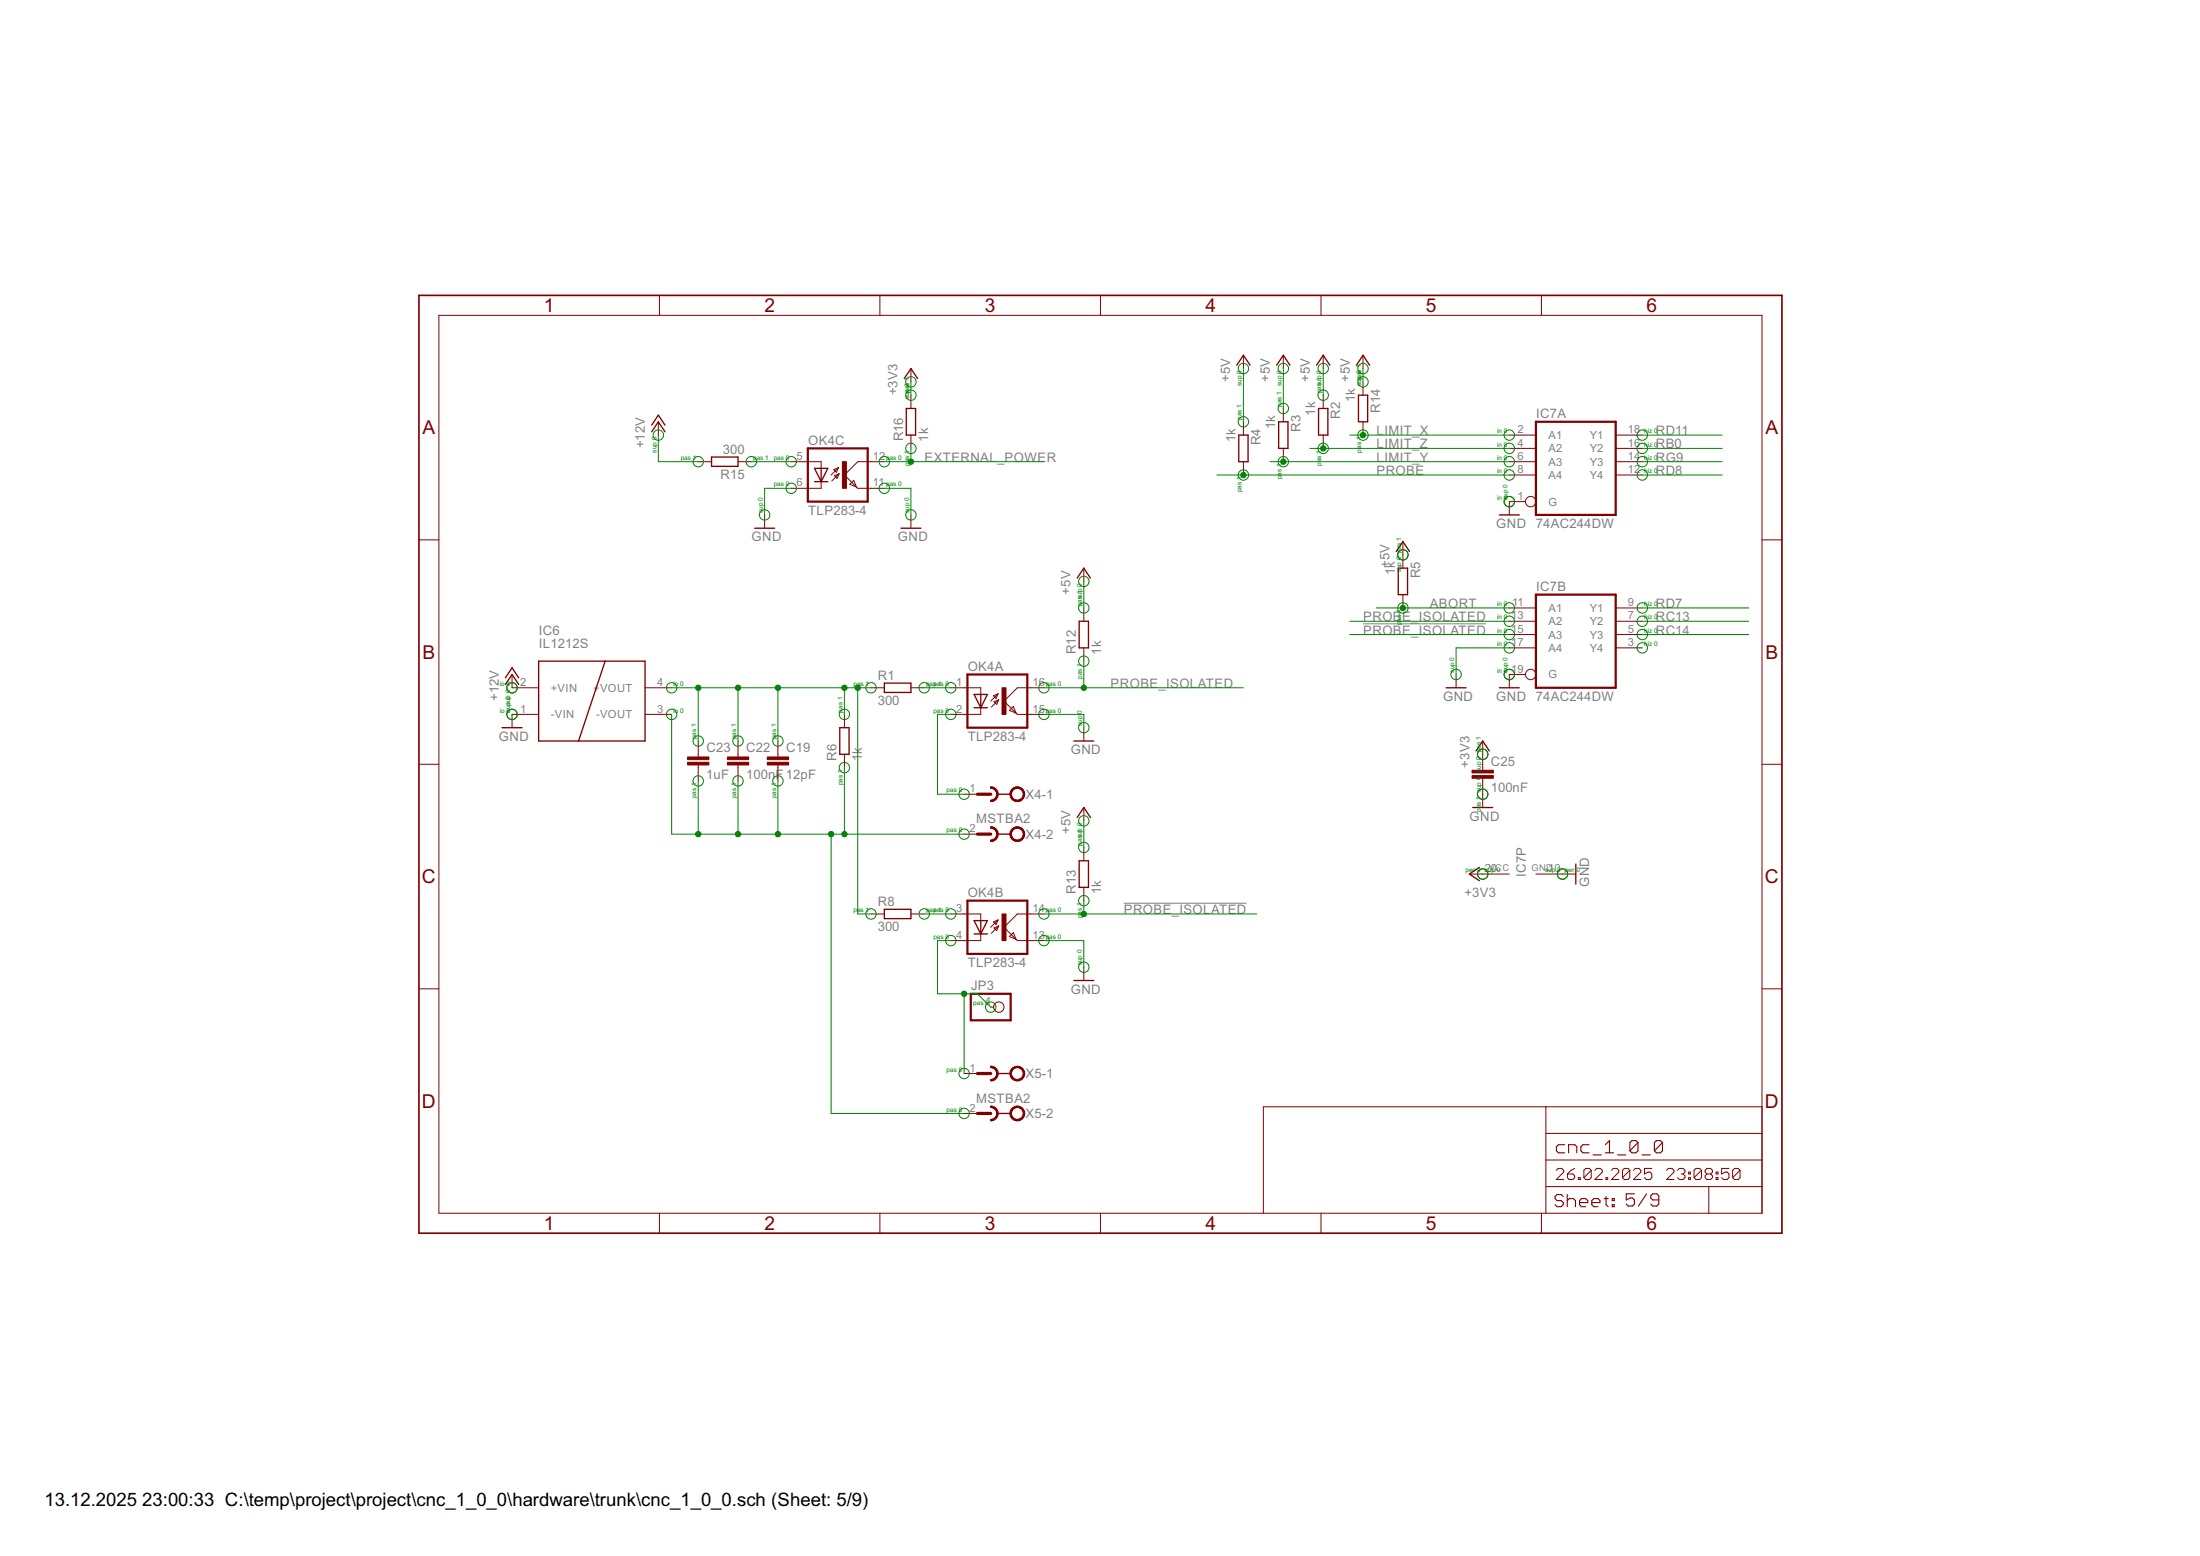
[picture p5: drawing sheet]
<svg xmlns="http://www.w3.org/2000/svg" width="420mm" height="297mm" viewBox="0 0 420 297" stroke-linecap="round" stroke-linejoin="round" font-family="sans-serif">
<path d="M260.3 119.1h23.5M214.6 172.4h23.5" fill="none" stroke="#808080" stroke-width=".19"/>
<g fill="none" stroke="#800000" stroke-width=".19">
<path d="M125.9 56.4v3.8M168 56.4v3.8M210.2 56.4v3.8M252.3 56.4v3.8M294.4 56.4v3.8M83.8 60.2h252.7v171.4h-252.7zM174 70.4v2.5M174 75.4v2.6M237.5 67.8v2.6M245.1 67.8v2.6M245.1 78v2.5M252.7 67.8v2.6"/>
<path d="M252.7 75.4v2.6M260.3 67.8v2.6M260.3 72.9v2.5M125.7 80.5v2.6M133.3 88.1h2.6M140.9 88.1h2.6M146 98.3v2.5M151.1 88.1h5.7v1.3M156.8 91.9v1.3h-5.7M159.2 89.7l.9-.4-.4 .9zM159.4 90.8l.9-.4-.4 .9zM160.1 89.3l-1.4 1.4"/>
<path d="M160.3 90.4l-1.4 1.4M163 91.7l.6 1.3-1.3-.5zM168.9 88.1h-5.1l-2.5 2.6 2.5 2.5h5.1M174 83.1v2.5M174 98.3v2.5M237.5 80.5v2.6M237.5 88.1v2.6M245.1 85.6v2.5M252.7 83.1v2.5M260.3 80.5v2.6M288.2 83.1h5.1M288.2 85.6h5.1"/>
<path d="M288.2 88.1h5.1M288.2 90.7h5.1M291.4 95.8h-3.2v2.5M308.6 83.1h5M308.6 85.6h5M308.6 88.1h5M308.6 90.7h5M80 103.1h3.8M207 108.5v2.5M207 116.1v2.5M267.9 103.4v5.1M267.9 113.5v2.6"/>
<path d="M288.2 116.1h5.1M288.2 118.6h5.1M308.6 116.1h5M308.6 118.6h5M336.5 103.1h3.8M97.8 128.8v2.5h5.1M102.9 136.4h-5.1v2.5M123.2 136.4h5.1M123.2 131.3h5.1M161.3 136.4v2.5M166.3 131.3h2.6M174 131.3h2.5"/>
<path d="M181.6 131.3h5.7v1.3M187.3 135.1v1.3h-5.7M189.7 132.8l.9-.4-.4 .9zM189.8 134l.9-.4-.3 .9zM190.6 132.4l-1.4 1.4M190.7 133.6l-1.4 1.4M193.5 134.9l.5 1.2-1.2-.5zM199.4 131.3h-5.1l-2.6 2.5 2.6 2.6h5.1M207 123.7v2.5M207 138.9v2.6M278.1 128.8v2.5M288.2 121.1h5.1"/>
<path d="M288.2 123.7h5.1M291.4 128.8h-3.2v2.5M308.6 121.1h5M308.6 123.7h5M80 145.9h3.8M133.3 141.5v3M133.3 146v3.1M140.9 141.5v3M140.9 146v3.1M148.6 141.5v3M148.6 146v3.1M161.3 144v2.5"/>
<path d="M184.1 151.6h2.6M184.1 159.2h2.6M207 154.2v2.5M283.2 141.5v5.5M283.2 148.6v5.6M336.5 145.9h3.8M166.3 174.5h2.6M174 174.5h2.5M181.6 174.5h5.7v1.2M187.3 178.3v1.3h-5.7M189.7 176l.9-.4-.4 .9zM189.8 177.1l.9-.3-.3 .9z"/>
<path d="M190.6 175.6l-1.4 1.4M190.7 176.8l-1.4 1.4M193.5 178l.5 1.3-1.2-.5zM199.4 174.5h-5.1l-2.6 2.5 2.6 2.6h5.1M207 161.8v2.5M207 169.4v2.5M280.6 166.9h7.6M293.3 166.9h7.6M80 188.8h3.8M189.2 192.3h.6M207 184.6v2.6M336.5 188.8h3.8"/>
<path d="M184.1 204.9h2.6M184.1 212.6h2.6M295.2 211.3v20.3M295.2 216.4h41.3M336.5 211.3h-95.2v20.3M125.9 231.6v3.8M168 231.6v3.8M210.2 231.6v3.8M252.3 231.6v3.8M294.4 231.6v3.8M295.2 226.5h41.3M295.2 221.4h41.3"/>
<path d="M297.2 223.4l.4-.3h.7l.3 .3v.4l-1.4 1.4h1.4M299.3 224.1h1.1l.3 .4v.3l-.3 .4h-.7l-.4-.4zM300.7 223.1l-.7 .3-.7 .7M301.4 224.8h.4v.4h-.4zM303.9 223.4v1.4l-.3 .4h-.7l-.4-.4M303.9 223.4l-.3-.3h-.7l-.4 .3v1.4M303.9 223.4l-1.4 1.4M304.6 223.4l.3-.3h.7l.4 .3v.4l-1.4 1.4h1.4M306.7 224.8h.3v.4h-.3zM307.8 223.4l.3-.3h.7l.4 .3v.4l-1.4 1.4h1.4M311.3 223.4v1.4l-.4 .4h-.7l-.3-.4M311.3 223.4l-.4-.3h-.7l-.3 .3v1.4"/>
<path d="M311.3 223.4l-1.4 1.4M312 223.4l.3-.3h.7l.4 .3v.4l-1.4 1.4h1.4M315.5 223.1h-1.4v1l.7-.3h.3l.4 .3v.7l-.4 .4h-.7l-.3-.4M318.3 223.4l.3-.3h.7l.4 .3v.4l-1.4 1.4h1.4M320.4 223.4l.3-.3h.7l.4 .3v.4l-.4 .3M321.1 224.1h.3M321.4 224.1l.4 .4v.3l-.4 .4h-.7l-.3-.4M322.5 224.8h.3v.4h-.3zM322.5 223.8h.3v.3h-.3zM325 223.4v1.4l-.4 .4h-.7l-.4-.4M325 223.4l-.4-.3h-.7l-.4 .3v1.4M325 223.4l-1.5 1.4"/>
<path d="M326 224.1l-.4 .4v.3l.4 .4h.7l.3-.4v-.3l-.3-.4M326 224.1l-.4-.3v-.4l.4-.3h.7l.3 .3v.4l-.3 .3M326 224.1h.7M326.3 226.5v5.1M327.7 224.8h.4v.4h-.4zM327.7 223.8h.4v.3h-.4zM330.2 223.1h-1.4v1l.7-.3h.4l.3 .3v.7l-.3 .4h-.8l-.3-.4M332.3 223.4v1.4l-.3 .4h-.7l-.4-.4M332.3 223.4l-.3-.3h-.7l-.4 .3v1.4M332.3 223.4l-1.4 1.4"/>
<circle cx="292.3" cy="95.8" r=".99"/>
<circle cx="292.3" cy="128.8" r=".99"/>
<circle cx="190.8" cy="192.3" r=".99"/>
</g>
<g fill="none" stroke="#800000" stroke-width=".21">
<path d="M298.8 218.5h-1.2l-.4 .4v.8l.4 .4h1.2M303.5 218.5h-1.2l-.4 .4v.8l.4 .4h1.2M306.6 218.5l.8-.8v2.4M312.8 218.1v1.6l-.4 .4h-.7l-.4-.4M312.8 218.1l-.4-.4h-.7l-.4 .4v1.6M312.8 218.1l-1.5 1.6M317.5 218.1v1.6l-.4 .4h-.8l-.3-.4M317.5 218.1l-.4-.4h-.8l-.3 .4v1.6M317.5 218.1l-1.5 1.6M298.6 228.4l-.4-.4h-.8l-.4 .4v.4l.4 .4h.8l.4 .4v.4l-.4 .4h-.8l-.4-.4M299.3 228v2.4M299.3 229.2l.4-.4h.8l.4 .4v1.2"/>
<path d="M299.6 220.1v-1.6h1.2l.3 .4v1.2M301.7 229.6h1.5v-.4l-.4-.4h-.8l-.3 .4v.8l.3 .4h.8M304 229.6h1.6v-.4l-.4-.4h-.8l-.4 .4v.8l.4 .4h.8M304.2 220.5h1.6M306.3 228.8h.8M306.6 220.1h1.6M306.7 228.4v1.6l.4 .4M307.9 228.8h.4v.4h-.4zM307.9 230h.4v.4h-.4zM308.9 220.5h1.6M312.1 227.9h-1.5v1.2l.8-.4h.3l.4 .4v.7l-.4 .4h-.7l-.4-.4M313.6 220.5h1.6"/>
<path d="M314.5 227.9l-1.6 2.3M316.8 229.1h-1.2l-.3-.4v-.4l.3-.4h.8l.4 .4v1.5l-.4 .4h-.8l-.3-.4"/>
</g>
<path d="M80 56.4h260.3v179h-260.3z" fill="none" stroke="#800000" stroke-width=".32"/>
<g fill="none" stroke="#800000" stroke-width=".25">
<path d="M172.7 72.3l1.3-1.9 1.2 1.9M173.1 78h1.8v5.1h-1.8zM236.2 69.7l1.3-1.9 1.2 1.9M243.8 69.7l1.3-1.9 1.3 1.9M251.4 69.7l1.3-1.9 1.3 1.9M251.8 78h1.8v5.1h-1.8zM259.1 69.7l1.2-1.9 1.3 1.9M259.4 75.4h1.8v5.1h-1.8zM124.5 82.4l1.2-1.9 1.3 1.9M124.5 81.2l1.2-2 1.3 2M135.9 87.2h5v1.8h-5zM155.6 89.4h2.5l-1.3 2.5z"/>
<path d="M155.6 91.9h2.5M156.8 89.4v2.5M236.6 83.1h1.8v5h-1.8zM244.2 80.5h1.8v5.1h-1.8zM286.3 98.3h3.9M144.1 100.8h3.8M172.1 100.8h3.8M205.7 110.4l1.3-1.9 1.3 1.9M206.1 118.6h1.8v5.1h-1.8zM266.7 105.3l1.2-1.9 1.3 1.9M267 108.5h1.8v5h-1.8zM95.9 138.9h3.8"/>
<path d="M96.5 130.7l1.3-1.9 1.3 1.9M96.5 129.4l1.3-1.9 1.3 1.9M102.9 126.2h20.3v15.3h-20.3zM115.6 126.2l-5.1 15.3M160.4 138.9h1.8v5.1h-1.8zM168.9 130.4h5.1v1.8h-5.1zM186 132.6h2.6l-1.3 2.5zM186 135.1h2.6M187.3 132.6v2.5M276.2 131.3h3.8M286.3 131.3h3.9M190.5 151.6h2.5"/>
<path d="M190.5 159.2h2.5M205.1 141.5h3.8M205.7 156.1l1.3-1.9 1.3 1.9M281.3 154.2h3.8M281.9 143.4l1.3-1.9 1.2 1.9M168.9 173.6h5.1v1.8h-5.1zM186 175.7h2.6l-1.3 2.6zM186 178.3h2.6M187.3 175.7v2.6M206.1 164.3h1.8v5.1h-1.8zM282.5 165.6l-1.9 1.3 1.9 1.2M300.9 165v3.8"/>
<path d="M205.1 187.2h3.8M190.5 204.9h2.5M190.5 212.6h2.5"/>
</g>
<g fill="#800000" stroke="#800000" stroke-width=".19">
<path d="M189.2 150.2a1.37 1.37 0 0 1 1.4 1.4h-.2l-.2-.5-.3-.4-.7-.2z" fill-rule="evenodd"/>
<path d="M189.2 152.8l.7-.3 .3-.4 .2-.5h.2a1.37 1.37 0 0 1-1.4 1.4z" fill-rule="evenodd"/>
<path d="M189.2 150.2a1.4 1.4 0 0 1 1.4 1.4 1.4 1.4 0 0 1-1.4 1.4v-.2a1.14 1.14 0 0 0 1.2-1.2 1.14 1.14 0 0 0-1.2-1.1z" fill-rule="evenodd"/>
<path d="M193.3 150.7a1.39 1.39 0 0 1 2.2 .2 1.39 1.39 0 0 1-.8 2.1 1.39 1.39 0 0 1-1.8-1.4h.2a1.15 1.15 0 0 1 1.6-1.1 1.15 1.15 0 0 1 .3 1.9 1.15 1.15 0 0 1-1.8-.5l-.1-.3h-.2z" fill-rule="evenodd"/>
<path d="M193.3 150.7a1.39 1.39 0 0 1 2.2 .2 1.39 1.39 0 0 1-.8 2.1 1.39 1.39 0 0 1-1.8-1.4h.2a1.15 1.15 0 0 1 1.6-1.1 1.15 1.15 0 0 1 .3 1.9 1.15 1.15 0 0 1-1.8-.5l-.1-.3h-.2z" fill-rule="evenodd"/>
<path d="M189.2 157.8a1.37 1.37 0 0 1 1.4 1.4h-.2l-.2-.5-.3-.4-.7-.2z" fill-rule="evenodd"/>
<path d="M189.2 160.4l.7-.3 .3-.4 .2-.5h.2a1.37 1.37 0 0 1-1.4 1.4z" fill-rule="evenodd"/>
<path d="M189.2 157.8a1.4 1.4 0 0 1 1.4 1.4 1.4 1.4 0 0 1-1.4 1.4v-.2a1.14 1.14 0 0 0 1.2-1.2 1.14 1.14 0 0 0-1.2-1.1z" fill-rule="evenodd"/>
<path d="M193.3 158.3a1.39 1.39 0 0 1 2.2 .2 1.39 1.39 0 0 1-.8 2.1 1.39 1.39 0 0 1-1.8-1.4h.2a1.15 1.15 0 0 1 1.6-1 1.15 1.15 0 0 1 .3 1.9 1.15 1.15 0 0 1-1.8-.6l-.1-.3h-.2z" fill-rule="evenodd"/>
<path d="M193.3 158.3a1.39 1.39 0 0 1 2.2 .2 1.39 1.39 0 0 1-.8 2.1 1.39 1.39 0 0 1-1.8-1.4h.2a1.15 1.15 0 0 1 1.6-1 1.15 1.15 0 0 1 .3 1.9 1.15 1.15 0 0 1-1.8-.6l-.1-.3h-.2z" fill-rule="evenodd"/>
<path d="M189.2 203.5a1.37 1.37 0 0 1 1.4 1.4h-.2l-.3-.7-.4-.3-.5-.1z" fill-rule="evenodd"/>
<path d="M189.2 206.1l.7-.3 .3-.4 .2-.5h.2a1.37 1.37 0 0 1-1.4 1.4z" fill-rule="evenodd"/>
<path d="M189.2 203.5a1.4 1.4 0 0 1 1.4 1.4 1.4 1.4 0 0 1-1.4 1.4v-.2a1.14 1.14 0 0 0 1.2-1.2 1.14 1.14 0 0 0-1.2-1.1z" fill-rule="evenodd"/>
<path d="M193.3 204a1.4 1.4 0 0 1 2.2 .2 1.4 1.4 0 0 1-.8 2.1 1.4 1.4 0 0 1-1.8-1.4h.2a1.15 1.15 0 0 1 1.7-1 1.15 1.15 0 0 1 .2 1.9 1.15 1.15 0 0 1-1.8-.6l-.1-.3h-.2z" fill-rule="evenodd"/>
<path d="M193.3 204a1.4 1.4 0 0 1 2.2 .2 1.4 1.4 0 0 1-.8 2.1 1.4 1.4 0 0 1-1.8-1.4h.2a1.15 1.15 0 0 1 1.7-1 1.15 1.15 0 0 1 .2 1.9 1.15 1.15 0 0 1-1.8-.6l-.1-.3h-.2z" fill-rule="evenodd"/>
<path d="M189.2 211.2a1.37 1.37 0 0 1 1.4 1.4h-.2l-.3-.7-.4-.4-.5-.1z" fill-rule="evenodd"/>
<path d="M189.2 213.7l.7-.3 .3-.3 .2-.5h.2a1.37 1.37 0 0 1-1.4 1.4z" fill-rule="evenodd"/>
<path d="M189.2 211.2a1.4 1.4 0 0 1 1.4 1.4 1.4 1.4 0 0 1-1.4 1.4v-.3a1.14 1.14 0 0 0 1.2-1.1 1.14 1.14 0 0 0-1.2-1.2z" fill-rule="evenodd"/>
<path d="M193.3 211.6a1.4 1.4 0 0 1 2.2 .2 1.4 1.4 0 0 1-.8 2.1 1.4 1.4 0 0 1-1.8-1.3h.2a1.15 1.15 0 0 1 1.7-1.1 1.15 1.15 0 0 1 .2 1.9 1.15 1.15 0 0 1-1.8-.5l-.1-.3h-.2z" fill-rule="evenodd"/>
<path d="M193.3 211.6a1.4 1.4 0 0 1 2.2 .2 1.4 1.4 0 0 1-.8 2.1 1.4 1.4 0 0 1-1.8-1.3h.2a1.15 1.15 0 0 1 1.7-1.1 1.15 1.15 0 0 1 .2 1.9 1.15 1.15 0 0 1-1.8-.5l-.1-.3h-.2z" fill-rule="evenodd"/>
</g>
<path d="M186.7 151.6h2.5M186.7 159.2h2.5M186.7 204.9h2.5M186.7 212.6h2.5" fill="none" stroke="#800000" stroke-width=".61"/>
<path d="M154.3 85.6h11.4v10.2h-11.4zM293.3 80.5h15.3v17.8h-15.3zM293.3 113.5h15.3v17.8h-15.3zM184.8 128.8h11.4v10.1h-11.4zM184.8 171.9h11.4v10.2h-11.4zM185.4 189.7h7.6v5.1h-7.6z" fill="none" stroke="#800000" stroke-width=".42"/>
<g fill="#800000" stroke="#800000" stroke-width=".19">
<path d="M191.4 131.3h.7v5.1h-.7z"/>
<path d="M146.5 145.5h4.1v.5h-4.1z"/>
<path d="M146.5 144.5h4.1v.5h-4.1z"/>
<path d="M138.9 145.5h4.1v.5h-4.1z"/>
<path d="M138.9 144.5h4.1v.5h-4.1z"/>
<path d="M131.3 145.5h4.1v.5h-4.1z"/>
<path d="M131.3 144.5h4.1v.5h-4.1z"/>
<path d="M281.1 148.1h4.1v.5h-4.1z"/>
<path d="M281.1 147h4.1v.6h-4.1z"/>
<path d="M191.4 174.5h.7v5.1h-.7z"/>
<path d="M160.9 88.1h.7v5.1h-.7z"/>
</g>
<g fill="none" stroke="#008000" stroke-width=".19">
<path d="M174 72.9v2.5M237.5 70.4v10.1M245.1 70.4v7.6M252.7 70.4v5M260.3 70.4v2.5M125.7 83.1v5h7.6M143.5 88.1h7.6M151.1 93.2h-5.1v5.1M168.9 88.1h30.5M168.9 93.2h5.1v5.1M174 85.6v2.5M232.4 90.7h55.8"/>
<path d="M242.5 88.1h45.7M250.2 85.6h38M257.8 83.1h30.4M313.6 83.1h15.3M313.6 85.6h15.3M313.6 88.1h15.3M313.6 90.7h15.3M207 111v5.1M257.8 118.6h30.4M262.8 116.1h25.4M313.6 116.1h20.4M313.6 118.6h20.4"/>
<path d="M128.3 131.3h38M128.3 136.4v22.8h55.8M133.3 131.3v10.2M140.9 131.3v10.2M148.6 131.3v10.2M161.3 131.3v5.1M163.8 131.3v43.2h2.5M176.5 131.3h5.1M181.6 136.4h-2.6v15.2h5.1M199.4 136.4h7.6v2.5M199.4 131.3h38.1M207 126.2v5.1"/>
<path d="M257.8 121.1h30.4M288.2 123.7h-10.1v5.1M313.6 121.1h20.4M133.3 149.1v10.1M140.9 149.1v10.1M148.6 149.1v10.1M158.7 159.2v53.4h25.4M161.3 146.5v12.7M207 156.7v5.1M176.5 174.5h5.1M181.6 179.6h-2.6v10.1h7.7l2.5 2.6M199.4 179.6h7.6v5"/>
<path d="M199.4 174.5h40.6M207 171.9v2.6M184.1 189.7v15.2"/>
<circle cx="174" cy="72.9" r=".99"/>
<circle cx="174" cy="75.4" r=".99"/>
<circle cx="237.5" cy="70.4" r=".99"/>
<circle cx="245.1" cy="78" r=".99"/>
<circle cx="245.1" cy="70.4" r=".99"/>
<circle cx="252.7" cy="70.4" r=".99"/>
<circle cx="252.7" cy="75.4" r=".99"/>
<circle cx="260.3" cy="72.9" r=".99"/>
<circle cx="260.3" cy="70.4" r=".99"/>
<circle cx="125.7" cy="83.1" r=".99"/>
<circle cx="133.3" cy="88.1" r=".99"/>
<circle cx="143.5" cy="88.1" r=".99"/>
<circle cx="146" cy="98.3" r=".99"/>
<circle cx="151.1" cy="88.1" r=".99"/>
<circle cx="151.1" cy="93.2" r=".99"/>
<circle cx="168.9" cy="93.2" r=".99"/>
<circle cx="168.9" cy="88.1" r=".99"/>
<circle cx="174" cy="98.3" r=".99"/>
<circle cx="174" cy="85.6" r=".99"/>
<circle cx="237.5" cy="90.7" r=".99"/>
<circle cx="237.5" cy="80.5" r=".99"/>
<circle cx="245.1" cy="88.1" r=".99"/>
<circle cx="252.7" cy="85.6" r=".99"/>
<circle cx="260.3" cy="83.1" r=".99"/>
<circle cx="288.2" cy="90.7" r=".99"/>
<circle cx="288.2" cy="88.1" r=".99"/>
<circle cx="288.2" cy="95.8" r=".99"/>
<circle cx="288.2" cy="83.1" r=".99"/>
<circle cx="288.2" cy="85.6" r=".99"/>
<circle cx="313.6" cy="90.7" r=".99"/>
<circle cx="313.6" cy="88.1" r=".99"/>
<circle cx="313.6" cy="85.6" r=".99"/>
<circle cx="313.6" cy="83.1" r=".99"/>
<circle cx="207" cy="116.1" r=".99"/>
<circle cx="207" cy="111" r=".99"/>
<circle cx="267.9" cy="116.1" r=".99"/>
<circle cx="267.9" cy="105.9" r=".99"/>
<circle cx="288.2" cy="118.6" r=".99"/>
<circle cx="288.2" cy="116.1" r=".99"/>
<circle cx="313.6" cy="118.6" r=".99"/>
<circle cx="313.6" cy="116.1" r=".99"/>
<circle cx="97.8" cy="136.4" r=".99"/>
<circle cx="97.8" cy="131.3" r=".99"/>
<circle cx="128.3" cy="131.3" r=".99"/>
<circle cx="128.3" cy="136.4" r=".99"/>
<circle cx="161.3" cy="136.4" r=".99"/>
<circle cx="166.3" cy="131.3" r=".99"/>
<circle cx="176.5" cy="131.3" r=".99"/>
<circle cx="181.6" cy="131.3" r=".99"/>
<circle cx="181.6" cy="136.4" r=".99"/>
<circle cx="199.4" cy="136.4" r=".99"/>
<circle cx="199.4" cy="131.3" r=".99"/>
<circle cx="207" cy="126.2" r=".99"/>
<circle cx="207" cy="138.9" r=".99"/>
<circle cx="278.1" cy="128.8" r=".99"/>
<circle cx="288.2" cy="128.8" r=".99"/>
<circle cx="288.2" cy="121.1" r=".99"/>
<circle cx="288.2" cy="123.7" r=".99"/>
<circle cx="313.6" cy="123.7" r=".99"/>
<circle cx="313.6" cy="121.1" r=".99"/>
<circle cx="133.3" cy="141.5" r=".99"/>
<circle cx="133.3" cy="149.1" r=".99"/>
<circle cx="140.9" cy="141.5" r=".99"/>
<circle cx="140.9" cy="149.1" r=".99"/>
<circle cx="148.6" cy="141.5" r=".99"/>
<circle cx="148.6" cy="149.1" r=".99"/>
<circle cx="161.3" cy="146.5" r=".99"/>
<circle cx="184.1" cy="151.6" r=".99"/>
<circle cx="184.1" cy="159.2" r=".99"/>
<circle cx="207" cy="156.7" r=".99"/>
<circle cx="283.2" cy="151.6" r=".99"/>
<circle cx="283.2" cy="144" r=".99"/>
<circle cx="166.3" cy="174.5" r=".99"/>
<circle cx="176.5" cy="174.5" r=".99"/>
<circle cx="181.6" cy="179.6" r=".99"/>
<circle cx="181.6" cy="174.5" r=".99"/>
<circle cx="199.4" cy="174.5" r=".99"/>
<circle cx="199.4" cy="179.6" r=".99"/>
<circle cx="207" cy="161.8" r=".99"/>
<circle cx="207" cy="171.9" r=".99"/>
<circle cx="283.2" cy="166.9" r=".99"/>
<circle cx="298.4" cy="166.9" r=".99"/>
<circle cx="189.2" cy="192.3" r=".99"/>
<circle cx="207" cy="184.6" r=".99"/>
<circle cx="184.1" cy="204.9" r=".99"/>
<circle cx="184.1" cy="212.6" r=".99"/>
</g>
<g fill="#008000" stroke="#008000" stroke-width=".19">
<circle cx="267.9" cy="116.1" r=".51"/>
<circle cx="260.3" cy="83.1" r=".51"/>
<circle cx="252.7" cy="85.6" r=".51"/>
<circle cx="245.1" cy="88.1" r=".51"/>
<circle cx="237.5" cy="90.7" r=".51"/>
<circle cx="207" cy="131.3" r=".51"/>
<circle cx="133.3" cy="131.3" r=".51"/>
<circle cx="140.9" cy="131.3" r=".51"/>
<circle cx="148.6" cy="131.3" r=".51"/>
<circle cx="161.3" cy="131.3" r=".51"/>
<circle cx="163.8" cy="131.3" r=".51"/>
<circle cx="133.3" cy="159.2" r=".51"/>
<circle cx="140.9" cy="159.2" r=".51"/>
<circle cx="148.6" cy="159.2" r=".51"/>
<circle cx="161.3" cy="159.2" r=".51"/>
<circle cx="158.7" cy="159.2" r=".51"/>
<circle cx="184.1" cy="189.7" r=".51"/>
<circle cx="207" cy="174.5" r=".51"/>
<circle cx="174" cy="88.1" r=".51"/>
</g>
<g font-size="4.1" fill="#800000">
<text x="103.9" y="59.6">1</text>
<text x="146" y="59.6">2</text>
<text x="188.1" y="59.6">3</text>
<text x="230.2" y="59.6">4</text>
<text x="272.3" y="59.6">5</text>
<text x="314.4" y="59.6">6</text>
<text x="80.7" y="82.9">A</text>
<text x="337.2" y="82.9">A</text>
<text x="80.7" y="125.8">B</text>
<text x="337.2" y="125.8">B</text>
<text x="80.6" y="168.6">C</text>
<text x="337.1" y="168.6">C</text>
<text x="80.6" y="211.5">D</text>
<text x="337.1" y="211.5">D</text>
<text x="103.9" y="234.8">1</text>
<text x="146" y="234.8">2</text>
<text x="188.1" y="234.8">3</text>
<text x="230.2" y="234.8">4</text>
<text x="272.3" y="234.8">5</text>
<text x="314.4" y="234.8">6</text>
</g>
<g font-size="4">
<text x="8.5" y="287.5">13.12.2025</text>
<text x="27.2" y="287.5">23:00:33 C:\temp\project\project\cnc_1_0_0\hardware\trunk\cnc_1_0_0.sch (Sheet: 5/9)</text>
</g>
<g font-size="2.8" fill="#808080">
<text x="171.4" y="75.4" transform="rotate(-90 171.4 75.4)">+3V3</text>
<text x="234.9" y="72.9" transform="rotate(-90 234.9 72.9)">+5V</text>
<text x="242.5" y="72.9" transform="rotate(-90 242.5 72.9)">+5V</text>
<text x="250.2" y="72.9" transform="rotate(-90 250.2 72.9)">+5V</text>
<text x="257.8" y="72.9" transform="rotate(-90 257.8 72.9)">+5V</text>
<text x="258.8" y="76.8" transform="rotate(-90 258.8 76.8)">1k</text>
<text x="243.6" y="81.9" transform="rotate(-90 243.6 81.9)">1k</text>
<text x="248.4" y="82.5" transform="rotate(-90 248.4 82.5)">R3</text>
<text x="251.2" y="79.4" transform="rotate(-90 251.2 79.4)">1k</text>
<text x="256" y="79.9" transform="rotate(-90 256 79.9)">R2</text>
<text x="262.9" y="83.1">LIMIT_X</text>
<text x="263.6" y="78.8" transform="rotate(-90 263.6 78.8)">R14</text>
<text x="293.4" y="79.9">IC7A</text>
<text x="316.2" y="83.1">RD11</text>
<text x="123.2" y="85.6" transform="rotate(-90 123.2 85.6)">+12V</text>
<text x="138" y="86.6">300</text>
<text x="154.3" y="85">OK4C</text>
<text x="172.5" y="84.3" transform="rotate(-90 172.5 84.3)">R16</text>
<text x="176.6" y="88.1">EXTERNAL_POWER</text>
<text x="177.3" y="84.3" transform="rotate(-90 177.3 84.3)">1k</text>
<text x="235.9" y="84.4" transform="rotate(-90 235.9 84.4)">1k</text>
<text x="240.7" y="85" transform="rotate(-90 240.7 85)">R4</text>
<text x="262.9" y="85.6">LIMIT_Z</text>
<text x="262.9" y="88.1">LIMIT_Y</text>
<text x="316.2" y="88.1">RG9</text>
<text x="316.2" y="85.6">RB0</text>
<text x="137.6" y="91.4">R15</text>
<text x="262.9" y="90.7">PROBE</text>
<text x="316.2" y="90.7">RD8</text>
<text x="154.3" y="98.3">TLP283-4</text>
<text x="285.8" y="100.8">GND 74AC244DW</text>
<text x="143.5" y="103.4">GND</text>
<text x="171.5" y="103.4">GND</text>
<text x="204.4" y="113.5" transform="rotate(-90 204.4 113.5)">+5V</text>
<text x="265.4" y="108.4" transform="rotate(-90 265.4 108.4)">+5V</text>
<text x="266.4" y="109.8" transform="rotate(-90 266.4 109.8)">1k</text>
<text x="271.2" y="110.4" transform="rotate(-90 271.2 110.4)">R5</text>
<text x="293.4" y="112.9">IC7B</text>
<text x="260.4" y="118.6">PROBE_ISOLATED</text>
<text x="273.1" y="116.1">ABORT</text>
<text x="316.2" y="116.1">RD7</text>
<text x="316.2" y="118.6">RC13</text>
<text x="102.9" y="123.7">IL1212S</text>
<text x="102.9" y="121.1">IC6</text>
<text x="205.5" y="124.9" transform="rotate(-90 205.5 124.9)">R12</text>
<text x="210.3" y="125" transform="rotate(-90 210.3 125)">1k</text>
<text x="260.4" y="121.1">PROBE_ISOLATED</text>
<text x="316.2" y="121.1">RC14</text>
<text x="167.7" y="129.8">R1</text>
<text x="184.8" y="128.1">OK4A</text>
<text x="212.1" y="131.3">PROBE_ISOLATED</text>
<text x="95.2" y="133.8" transform="rotate(-90 95.2 133.8)">+12V</text>
<text x="167.6" y="134.6">300</text>
<text x="275.6" y="133.8">GND</text>
<text x="285.8" y="133.8">GND 74AC244DW</text>
<text x="95.3" y="141.5">GND</text>
<text x="134.9" y="143.6">C23</text>
<text x="142.5" y="143.6">C22</text>
<text x="150.1" y="143.6">C19</text>
<text x="184.8" y="141.5">TLP283-4</text>
<text x="204.5" y="144">GND</text>
<text x="134.9" y="148.7">1uF</text>
<text x="142.5" y="148.7">100nF12pF</text>
<text x="159.8" y="145.2" transform="rotate(-90 159.8 145.2)">R6</text>
<text x="164.6" y="145.3" transform="rotate(-90 164.6 145.3)">1k</text>
<text x="280.6" y="146.5" transform="rotate(-90 280.6 146.5)">+3V3</text>
<text x="284.7" y="146.2">C25</text>
<text x="195.9" y="152.5">X4-1</text>
<text x="284.7" y="151.2">100nF</text>
<text x="186.4" y="157.2">MSTBA2</text>
<text x="195.9" y="160.1">X4-2</text>
<text x="204.4" y="159.2" transform="rotate(-90 204.4 159.2)">+5V</text>
<text x="280.7" y="156.7">GND</text>
<text x="291.4" y="167.4" transform="rotate(-90 291.4 167.4)">IC7P</text>
<text x="167.7" y="173">R8</text>
<text x="184.8" y="171.3">OK4B</text>
<text x="205.5" y="170.6" transform="rotate(-90 205.5 170.6)">R13</text>
<text x="210.3" y="170.7" transform="rotate(-90 210.3 170.7)">1k</text>
<text x="279.7" y="171.2">+3V3</text>
<text x="303.5" y="169.3" transform="rotate(-90 303.5 169.3)">GND</text>
<text x="167.6" y="177.8">300</text>
<text x="214.6" y="174.5">PROBE_ISOLATED</text>
<text x="184.8" y="184.6">TLP283-4</text>
<text x="185.4" y="189.1">JP3</text>
<text x="204.5" y="189.7">GND</text>
<text x="195.9" y="205.8">X5-1</text>
<text x="186.4" y="210.5">MSTBA2</text>
<text x="195.9" y="213.5">X5-2</text>
</g>
<g font-size="2.4" fill="#808080">
<text x="289.8" y="82.7">2</text>
<text x="295.7" y="83.8">A1</text>
<text x="303.6" y="83.8">Y1</text>
<text x="310.9" y="82.7">18</text>
<text x="152.1" y="87.8">5</text>
<text x="166.7" y="87.8">12</text>
<text x="289.8" y="85.2">4</text>
<text x="289.8" y="87.8">6</text>
<text x="295.7" y="86.4">A2</text>
<text x="295.7" y="88.9">A3</text>
<text x="303.6" y="88.9">Y3</text>
<text x="303.6" y="86.4">Y2</text>
<text x="310.9" y="87.8">14</text>
<text x="310.9" y="85.2">16</text>
<text x="152.1" y="92.9">6</text>
<text x="166.7" y="92.9">11</text>
<text x="289.8" y="95.4">1</text>
<text x="289.8" y="90.3">8</text>
<text x="295.7" y="91.4">A4</text>
<text x="303.6" y="91.4">Y4</text>
<text x="310.9" y="90.3">12</text>
<text x="295.7" y="96.5">G</text>
<text x="288.6" y="118.3">13</text>
<text x="288.8" y="115.7">11</text>
<text x="295.7" y="116.8">A1</text>
<text x="295.7" y="119.4">A2</text>
<text x="303.6" y="119.4">Y2</text>
<text x="303.6" y="116.8">Y1</text>
<text x="310.9" y="118.3">7</text>
<text x="310.9" y="115.7">9</text>
<text x="288.6" y="120.8">15</text>
<text x="288.6" y="123.3">17</text>
<text x="295.7" y="121.9">A3</text>
<text x="295.7" y="124.4">A4</text>
<text x="303.6" y="124.4">Y4</text>
<text x="303.6" y="121.9">Y3</text>
<text x="310.9" y="123.3">3</text>
<text x="310.9" y="120.8">5</text>
<text x="99.3" y="130.9">2</text>
<text x="125.5" y="130.9">4</text>
<text x="182.6" y="130.9">1</text>
<text x="197.2" y="130.9">16</text>
<text x="288.6" y="128.4">19</text>
<text x="295.7" y="129.5">G</text>
<text x="99.3" y="136">1</text>
<text x="105.2" y="137.1">-VIN</text>
<text x="105.2" y="132.1">+VIN</text>
<text x="113.3" y="132.1">+VOUT</text>
<text x="113.8" y="137.1">-VOUT</text>
<text x="125.5" y="136">3</text>
<text x="182.6" y="136">2</text>
<text x="197.2" y="136">15</text>
<text x="185.1" y="151.3">1</text>
<text x="185.1" y="158.9">2</text>
<text x="283.5" y="166.5">20</text>
<text x="295.7" y="166.5">10</text>
<text x="182.6" y="174.1">3</text>
<text x="182.6" y="179.2">4</text>
<text x="197.2" y="179.2">13</text>
<text x="197.2" y="174.1">14</text>
<text x="188.2" y="191.9">1</text>
<text x="185.1" y="204.6">1</text>
<text x="185.1" y="212.2">2</text>
</g>
<g font-size="2" fill="#808080">
<text x="284.3" y="166.2">VCC</text>
<text x="292.5" y="166.2">GND</text>
</g>
<g font-size="1.4" fill="#008000">
<text x="173.6" y="76.2" transform="rotate(-90 173.6 76.2)">suppa0s 1</text>
<text x="237.1" y="73.7" transform="rotate(-90 237.1 73.7)">sup 0</text>
<text x="244.7" y="77.6" transform="rotate(-90 244.7 77.6)">pas 1 sup 0</text>
<text x="252.3" y="75.1" transform="rotate(-90 252.3 75.1)">passu1p 0</text>
<text x="260" y="73.7" transform="rotate(-90 260 73.7)">suppa0s 1</text>
<text x="237.1" y="80.2" transform="rotate(-90 237.1 80.2)">pas 1</text>
<text x="285.9" y="82.7">in 0</text>
<text x="314" y="82.7">hiz 0</text>
<text x="125.4" y="86.4" transform="rotate(-90 125.4 86.4)">sup 0</text>
<text x="130" y="87.8">pas 1</text>
<text x="143.9" y="87.8">pas 1 pas 0</text>
<text x="169.2" y="87.8">pas 0</text>
<text x="173.6" y="88.9" transform="rotate(-90 173.6 88.9)">pas 1</text>
<text x="252.3" y="88.9" transform="rotate(-90 252.3 88.9)">pas 1</text>
<text x="260" y="86.4" transform="rotate(-90 260 86.4)">pas 1</text>
<text x="285.9" y="85.2">in 0</text>
<text x="285.9" y="87.8">in 0</text>
<text x="314" y="87.8">hiz 0</text>
<text x="314" y="85.2">hiz 0</text>
<text x="147.8" y="92.9">pas 0</text>
<text x="169.2" y="92.9">pas 0</text>
<text x="237.1" y="94" transform="rotate(-90 237.1 94)">pas 1</text>
<text x="244.7" y="91.5" transform="rotate(-90 244.7 91.5)">pas 1</text>
<text x="285.9" y="95.4">in 0</text>
<text x="285.9" y="90.3">in 0</text>
<text x="287.9" y="95.4" transform="rotate(-90 287.9 95.4)">sup 0</text>
<text x="314" y="90.3">hiz 0</text>
<text x="145.7" y="97.9" transform="rotate(-90 145.7 97.9)">sup 0</text>
<text x="173.6" y="97.9" transform="rotate(-90 173.6 97.9)">sup 0</text>
<text x="267.6" y="109.2" transform="rotate(-90 267.6 109.2)">sup 0 pas 1</text>
<text x="206.6" y="115.7" transform="rotate(-90 206.6 115.7)">passu1p 0</text>
<text x="267.6" y="119.4" transform="rotate(-90 267.6 119.4)">p</text>
<text x="267.6" y="118.7" transform="rotate(-90 267.6 118.7)">as 1</text>
<text x="285.9" y="115.7">in 0</text>
<text x="285.9" y="118.3">in 0</text>
<text x="314" y="118.3">hiz 0</text>
<text x="314" y="115.7">hiz 0</text>
<text x="285.9" y="120.8">in 0</text>
<text x="285.9" y="123.3">in 0</text>
<text x="314" y="123.3">hiz 0</text>
<text x="314" y="120.8">hiz 0</text>
<text x="95.5" y="130.9">io 0</text>
<text x="128.6" y="130.9">io 0</text>
<text x="163" y="130.9">pas 1</text>
<text x="176.9" y="130.9">paspa1s 0</text>
<text x="199.7" y="130.9">pas 0</text>
<text x="206.6" y="129.6" transform="rotate(-90 206.6 129.6)">pas 1</text>
<text x="277.7" y="128.4" transform="rotate(-90 277.7 128.4)">sup 0</text>
<text x="285.9" y="128.4">in 0</text>
<text x="287.9" y="128.4" transform="rotate(-90 287.9 128.4)">sup 0</text>
<text x="95.5" y="136">io 0</text>
<text x="97.4" y="136" transform="rotate(-90 97.4 136)">supsu0p 0</text>
<text x="128.6" y="136">io 0</text>
<text x="160.9" y="136" transform="rotate(-90 160.9 136)">pas 1</text>
<text x="178.3" y="136">pas 0</text>
<text x="199.7" y="136">pas 0</text>
<text x="206.6" y="136.3" transform="rotate(-90 206.6 136.3)">0</text>
<text x="133" y="141.1" transform="rotate(-90 133 141.1)">pas 1</text>
<text x="140.6" y="141.1" transform="rotate(-90 140.6 141.1)">pas 1</text>
<text x="148.2" y="141.1" transform="rotate(-90 148.2 141.1)">pas 1</text>
<text x="206.6" y="138.6" transform="rotate(-90 206.6 138.6)">sup</text>
<text x="160.9" y="149.9" transform="rotate(-90 160.9 149.9)">pas 1</text>
<text x="282.8" y="147.3" transform="rotate(-90 282.8 147.3)">s</text>
<text x="282.8" y="146.7" transform="rotate(-90 282.8 146.7)">up 0 pas 1</text>
<text x="133" y="152.4" transform="rotate(-90 133 152.4)">pas 1</text>
<text x="140.6" y="152.4" transform="rotate(-90 140.6 152.4)">pas 1</text>
<text x="148.2" y="152.4" transform="rotate(-90 148.2 152.4)">pas 1</text>
<text x="180.8" y="151.3">pas 0</text>
<text x="282.8" y="155" transform="rotate(-90 282.8 155)">pas 1 sup 0</text>
<text x="180.8" y="158.9">pas 0</text>
<text x="206.6" y="161.4" transform="rotate(-90 206.6 161.4)">passu1p 0</text>
<text x="279.9" y="166.5">pwr 0 sup 0</text>
<text x="295.1" y="166.5">sup 0 pwr</text>
<text x="301.1" y="166.5">0</text>
<text x="163" y="174.1">pas 1</text>
<text x="176.9" y="174.1">paspa1s 0</text>
<text x="178.3" y="179.2">pas 0</text>
<text x="199.7" y="179.2">pas 0</text>
<text x="199.7" y="174.1">pas 0</text>
<text x="206.6" y="175.3" transform="rotate(-90 206.6 175.3)">pas 1</text>
<text x="206.6" y="184.3" transform="rotate(-90 206.6 184.3)">sup 0</text>
<text x="185.9" y="191.9">pas 0</text>
<text x="180.8" y="204.6">pas 0</text>
<text x="180.8" y="212.2">pas 0</text>
</g>
</svg>
